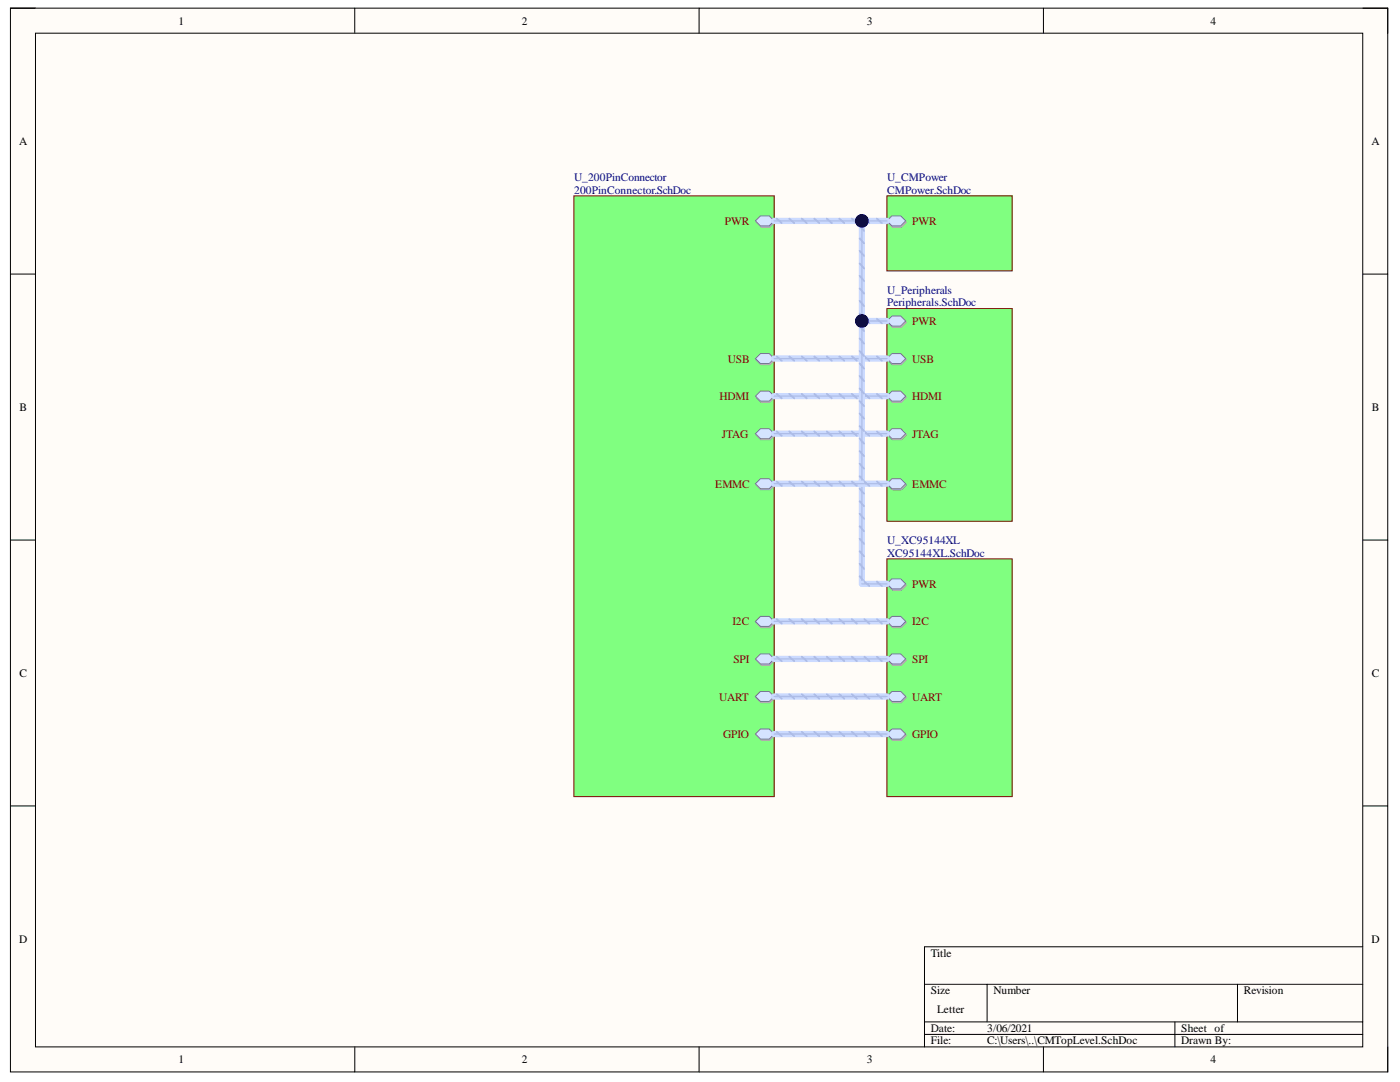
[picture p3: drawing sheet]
<svg xmlns="http://www.w3.org/2000/svg" width="279mm" height="216mm" viewBox="0 0 279 216" stroke-linecap="round" stroke-linejoin="round" font-family="sans-serif">
<path d="M2.1 1.6h274.9v212.3h-274.9z" fill-rule="evenodd" fill="#fffcf8"/>
<path d="M2.1 1.6h274.9v212.3h-274.9z" fill="none" stroke="#000" stroke-width=".2"/>
<path d="M7.1 6.6h264.9v202.3h-264.9z" fill-rule="evenodd" fill="#fffcf8"/>
<g fill="none" stroke="#000" stroke-width=".2">
<path d="M2.1 1.6h5M7.1 6.6h264.9v202.3h-264.9zM70.8 1.6v5M139.5 1.6v5M208.2 1.6v5M272 1.6h5v5M2.1 54.7h5M272 54.7h5M2.1 107.8h5M272 107.8h5M2.1 160.8h5M272 160.8h5"/>
<path d="M184.5 196.4h87.5M197 196.4v7.5M247 196.4v7.5M272 188.9h-87.5v20M70.8 208.9v5M139.5 208.9v5M184.5 203.9h87.5M184.5 206.4h87.5M208.2 208.9v5M234.5 203.9v5M277 208.9v5"/>
</g>
<path d="M177 39.1h25v15h-25z" fill-rule="evenodd" fill="#80ff80"/>
<path d="M177 39.1h25v15h-25z" fill="none" stroke="#800000" stroke-width=".2"/>
<path d="M177.1 44.3l1-1h1.8l1 1-1 1h-1.8z" fill-rule="evenodd" fill="#bac0ca"/>
<path d="M177.1 44.3l1-1h1.8l1 1-1 1h-1.8z" fill="none" stroke="#a6acb6" stroke-width=".2"/>
<path d="M178 43.1h1.8l.9 1-.9 1h-1.8l-1-1z" fill-rule="evenodd" fill="#d5e4ff"/>
<path d="M178 43.1h1.8l.9 1-.9 1h-1.8l-1-1z" fill="none" stroke="#71809b" stroke-width=".2"/>
<path d="M177 61.6h25v42.4h-25z" fill-rule="evenodd" fill="#80ff80"/>
<path d="M177 61.6h25v42.4h-25z" fill="none" stroke="#800000" stroke-width=".2"/>
<path d="M178.1 70.8h1.8l1 1-1 1h-1.8l-1-1z" fill-rule="evenodd" fill="#bac0ca"/>
<path d="M178.1 70.8h1.8l1 1-1 1h-1.8l-1-1z" fill="none" stroke="#a6acb6" stroke-width=".2"/>
<path d="M177 71.5l1-.9h1.8l.9 .9-.9 1h-1.8z" fill-rule="evenodd" fill="#d5e4ff"/>
<path d="M177 71.5l1-.9h1.8l.9 .9-.9 1h-1.8z" fill="none" stroke="#71809b" stroke-width=".2"/>
<path d="M177.1 79.3l1-1h1.8l1 1-1 1h-1.8z" fill-rule="evenodd" fill="#bac0ca"/>
<path d="M177.1 79.3l1-1h1.8l1 1-1 1h-1.8z" fill="none" stroke="#a6acb6" stroke-width=".2"/>
<path d="M178 78h1.8l.9 1-.9 1h-1.8l-1-1z" fill-rule="evenodd" fill="#d5e4ff"/>
<path d="M178 78h1.8l.9 1-.9 1h-1.8l-1-1z" fill="none" stroke="#71809b" stroke-width=".2"/>
<path d="M178.1 85.8h1.8l1 1-1 1h-1.8l-1-1z" fill-rule="evenodd" fill="#bac0ca"/>
<path d="M178.1 85.8h1.8l1 1-1 1h-1.8l-1-1z" fill="none" stroke="#a6acb6" stroke-width=".2"/>
<path d="M178 85.5h1.8l.9 1-.9 1h-1.8l-1-1z" fill-rule="evenodd" fill="#d5e4ff"/>
<path d="M178 85.5h1.8l.9 1-.9 1h-1.8l-1-1z" fill="none" stroke="#71809b" stroke-width=".2"/>
<path d="M178.1 63.3h1.8l1 1-1 1h-1.8l-1-1z" fill-rule="evenodd" fill="#bac0ca"/>
<path d="M178.1 63.3h1.8l1 1-1 1h-1.8l-1-1z" fill="none" stroke="#a6acb6" stroke-width=".2"/>
<path d="M177 64.1l1-1h1.8l.9 1-.9 1h-1.8z" fill-rule="evenodd" fill="#d5e4ff"/>
<path d="M177 64.1l1-1h1.8l.9 1-.9 1h-1.8z" fill="none" stroke="#71809b" stroke-width=".2"/>
<path d="M177.1 96.8l1-1h1.8l1 1-1 1h-1.8z" fill-rule="evenodd" fill="#bac0ca"/>
<path d="M177.1 96.8l1-1h1.8l1 1-1 1h-1.8z" fill="none" stroke="#a6acb6" stroke-width=".2"/>
<path d="M178 95.5h1.8l.9 1-.9 1h-1.8l-1-1z" fill-rule="evenodd" fill="#d5e4ff"/>
<path d="M178 95.5h1.8l.9 1-.9 1h-1.8l-1-1z" fill="none" stroke="#71809b" stroke-width=".2"/>
<path d="M114.5 39.1h40v119.9h-40z" fill-rule="evenodd" fill="#80ff80"/>
<path d="M114.5 39.1h40v119.9h-40z" fill="none" stroke="#800000" stroke-width=".2"/>
<path d="M150.9 44.3l1-1h1.7l1 1-1 1h-1.7z" fill-rule="evenodd" fill="#bac0ca"/>
<path d="M150.9 44.3l1-1h1.7l1 1-1 1h-1.7z" fill="none" stroke="#a6acb6" stroke-width=".2"/>
<path d="M150.8 44.1l1-1h1.7l1 1-1 1h-1.7z" fill-rule="evenodd" fill="#d5e4ff"/>
<path d="M150.8 44.1l1-1h1.7l1 1-1 1h-1.7z" fill="none" stroke="#71809b" stroke-width=".2"/>
<path d="M151.9 70.8h1.7l1 1-1 1h-1.7l-1-1z" fill-rule="evenodd" fill="#bac0ca"/>
<path d="M151.9 70.8h1.7l1 1-1 1h-1.7l-1-1z" fill="none" stroke="#a6acb6" stroke-width=".2"/>
<path d="M150.8 71.5l1-1h1.7l1 1-1 1h-1.7z" fill-rule="evenodd" fill="#d5e4ff"/>
<path d="M150.8 71.5l1-1h1.7l1 1-1 1h-1.7z" fill="none" stroke="#71809b" stroke-width=".2"/>
<path d="M150.9 79.3l1-1h1.7l1 1-1 1h-1.7z" fill-rule="evenodd" fill="#bac0ca"/>
<path d="M150.9 79.3l1-1h1.7l1 1-1 1h-1.7z" fill="none" stroke="#a6acb6" stroke-width=".2"/>
<path d="M150.8 79l1-1h1.7l1 1-1 1h-1.7z" fill-rule="evenodd" fill="#d5e4ff"/>
<path d="M150.8 79l1-1h1.7l1 1-1 1h-1.7z" fill="none" stroke="#71809b" stroke-width=".2"/>
<path d="M150.9 86.8l1-1h1.7l1 1-1 1h-1.7z" fill-rule="evenodd" fill="#bac0ca"/>
<path d="M150.9 86.8l1-1h1.7l1 1-1 1h-1.7z" fill="none" stroke="#a6acb6" stroke-width=".2"/>
<path d="M150.8 86.5l1-1h1.7l1 1-1 1h-1.7z" fill-rule="evenodd" fill="#d5e4ff"/>
<path d="M150.8 86.5l1-1h1.7l1 1-1 1h-1.7z" fill="none" stroke="#71809b" stroke-width=".2"/>
<path d="M150.9 124.2l1-1h1.7l1 1-1 1h-1.7z" fill-rule="evenodd" fill="#bac0ca"/>
<path d="M150.9 124.2l1-1h1.7l1 1-1 1h-1.7z" fill="none" stroke="#a6acb6" stroke-width=".2"/>
<path d="M150.8 124l1-1h1.7l1 1-1 1h-1.7z" fill-rule="evenodd" fill="#d5e4ff"/>
<path d="M150.8 124l1-1h1.7l1 1-1 1h-1.7z" fill="none" stroke="#71809b" stroke-width=".2"/>
<path d="M150.9 131.7l1-1h1.7l1 1-1 1h-1.7z" fill-rule="evenodd" fill="#bac0ca"/>
<path d="M150.9 131.7l1-1h1.7l1 1-1 1h-1.7z" fill="none" stroke="#a6acb6" stroke-width=".2"/>
<path d="M150.8 131.5l1-1h1.7l1 1-1 1h-1.7z" fill-rule="evenodd" fill="#d5e4ff"/>
<path d="M150.8 131.5l1-1h1.7l1 1-1 1h-1.7z" fill="none" stroke="#71809b" stroke-width=".2"/>
<path d="M150.9 139.2l1-1h1.7l1 1-1 1h-1.7z" fill-rule="evenodd" fill="#bac0ca"/>
<path d="M150.9 139.2l1-1h1.7l1 1-1 1h-1.7z" fill="none" stroke="#a6acb6" stroke-width=".2"/>
<path d="M150.8 139l1-1h1.7l1 1-1 1h-1.7z" fill-rule="evenodd" fill="#d5e4ff"/>
<path d="M150.8 139l1-1h1.7l1 1-1 1h-1.7z" fill="none" stroke="#71809b" stroke-width=".2"/>
<path d="M150.9 146.7l1-1h1.7l1 1-1 1h-1.7z" fill-rule="evenodd" fill="#bac0ca"/>
<path d="M150.9 146.7l1-1h1.7l1 1-1 1h-1.7z" fill="none" stroke="#a6acb6" stroke-width=".2"/>
<path d="M150.8 146.5l1-1h1.7l1 1-1 1h-1.7z" fill-rule="evenodd" fill="#d5e4ff"/>
<path d="M150.8 146.5l1-1h1.7l1 1-1 1h-1.7z" fill="none" stroke="#71809b" stroke-width=".2"/>
<path d="M150.9 96.8l1-1h1.7l1 1-1 1h-1.7z" fill-rule="evenodd" fill="#bac0ca"/>
<path d="M150.9 96.8l1-1h1.7l1 1-1 1h-1.7z" fill="none" stroke="#a6acb6" stroke-width=".2"/>
<path d="M150.8 96.5l1-1h1.7l1 1-1 1h-1.7z" fill-rule="evenodd" fill="#d5e4ff"/>
<path d="M150.8 96.5l1-1h1.7l1 1-1 1h-1.7z" fill="none" stroke="#71809b" stroke-width=".2"/>
<path d="M154.5 44.1h22.5" fill="none" stroke="#cbdaff" stroke-width="1.2"/>
<path d="M155 43.6l1 .9M157.5 43.6l1 .9M160 43.6l1 .9M162.5 43.6l1 .9M165 43.6l1 .9M167.5 43.6l1 .9M170 43.6l1 .9" fill="none" stroke="#adbce7" stroke-width=".38"/>
<path d="M154.5 44.1h22.5" fill="none" stroke="#adbce7" stroke-width=".25"/>
<path d="M172.5 43.6l1 .9M175 43.6l1 .9" fill="none" stroke="#adbce7" stroke-width=".37"/>
<circle cx="172" cy="44.1" r="1.25" fill="#000080"/>
<circle cx="172" cy="44.1" r="1.25" fill="none" stroke="#000080" stroke-width=".2"/>
<path d="M172 44.1v20h5M154.5 79h22.5M154.5 71.5h22.5M154.5 86.5h22.5" fill="none" stroke="#cbdaff" stroke-width="1.2"/>
<g fill="none" stroke="#adbce7" stroke-width=".38">
<path d="M171.6 57.6l.8 1M171.6 55.1l.8 1M171.6 52.6l.8 1M171.6 50.1l.8 1M171.6 47.6l.8 1M171.6 45.1l.8 1M155 78.6l1 .9M155 71.1l1 .9M157.5 78.6l1 .9M157.5 71.1l1 .9M160 78.6l1 .9M160 71.1l1 .9"/>
<path d="M162.5 78.6l1 .9M162.5 71.1l1 .9M165 78.6l1 .9M165 71.1l1 .9M167.5 78.6l1 .9M167.5 71.1l1 .9M170 78.6l1 .9M170 71.1l1 .9M171.6 62.6l.8 1M171.6 60.1l.8 1M155 86.1l1 .9M157.5 86.1l1 .9"/>
<path d="M160 86.1l1 .9M162.5 86.1l1 .9M165 86.1l1 .9M167.5 86.1l1 .9M170 86.1l1 .9"/>
</g>
<path d="M172.5 78.6l1 .9M172.5 71.1l1 .9M172.5 63.6l1 .9M175 78.6l1 .9M175 71.1l1 .9M175 63.6l1 .9M172.5 86.1l1 .9M175 86.1l1 .9" fill="none" stroke="#adbce7" stroke-width=".37"/>
<path d="M172 44.1v20M154.5 79h22.5M154.5 71.5h22.5M172 64.1h5M154.5 86.5h22.5" fill="none" stroke="#adbce7" stroke-width=".25"/>
<circle cx="172" cy="44.1" r="1.25" fill="#000080"/>
<circle cx="172" cy="44.1" r="1.25" fill="none" stroke="#000080" stroke-width=".2"/>
<circle cx="172" cy="64.1" r="1.25" fill="#000080"/>
<circle cx="172" cy="64.1" r="1.25" fill="none" stroke="#000080" stroke-width=".2"/>
<path d="M177 111.5h25v47.5h-25z" fill-rule="evenodd" fill="#80ff80"/>
<path d="M177 111.5h25v47.5h-25z" fill="none" stroke="#800000" stroke-width=".2"/>
<path d="M178.1 115.8h1.8l1 1-1 .9h-1.8l-1-.9z" fill-rule="evenodd" fill="#bac0ca"/>
<path d="M178.1 115.8h1.8l1 1-1 .9h-1.8l-1-.9z" fill="none" stroke="#a6acb6" stroke-width=".2"/>
<path d="M178 115.5h1.8l.9 1-.9 1h-1.8l-1-1z" fill-rule="evenodd" fill="#d5e4ff"/>
<path d="M178 115.5h1.8l.9 1-.9 1h-1.8l-1-1z" fill="none" stroke="#71809b" stroke-width=".2"/>
<path d="M178.1 123.2h1.8l1 1-1 1h-1.8l-1-1z" fill-rule="evenodd" fill="#bac0ca"/>
<path d="M178.1 123.2h1.8l1 1-1 1h-1.8l-1-1z" fill="none" stroke="#a6acb6" stroke-width=".2"/>
<path d="M177 124l1-1h1.8l.9 1-.9 1h-1.8z" fill-rule="evenodd" fill="#d5e4ff"/>
<path d="M177 124l1-1h1.8l.9 1-.9 1h-1.8z" fill="none" stroke="#71809b" stroke-width=".2"/>
<path d="M177.1 139.2l1-1h1.8l1 1-1 1h-1.8z" fill-rule="evenodd" fill="#bac0ca"/>
<path d="M177.1 139.2l1-1h1.8l1 1-1 1h-1.8z" fill="none" stroke="#a6acb6" stroke-width=".2"/>
<path d="M178 138h1.8l.9 1-.9 1h-1.8l-1-1z" fill-rule="evenodd" fill="#d5e4ff"/>
<path d="M178 138h1.8l.9 1-.9 1h-1.8l-1-1z" fill="none" stroke="#71809b" stroke-width=".2"/>
<path d="M177.1 131.7l1-1h1.8l1 1-1 1h-1.8z" fill-rule="evenodd" fill="#bac0ca"/>
<path d="M177.1 131.7l1-1h1.8l1 1-1 1h-1.8z" fill="none" stroke="#a6acb6" stroke-width=".2"/>
<path d="M177 131.5l1-1h1.8l.9 1-.9 1h-1.8z" fill-rule="evenodd" fill="#d5e4ff"/>
<path d="M177 131.5l1-1h1.8l.9 1-.9 1h-1.8z" fill="none" stroke="#71809b" stroke-width=".2"/>
<path d="M178.1 145.7h1.8l1 1-1 1h-1.8l-1-1z" fill-rule="evenodd" fill="#bac0ca"/>
<path d="M178.1 145.7h1.8l1 1-1 1h-1.8l-1-1z" fill="none" stroke="#a6acb6" stroke-width=".2"/>
<path d="M178 145.5h1.8l.9 1-.9 1h-1.8l-1-1z" fill-rule="evenodd" fill="#d5e4ff"/>
<path d="M178 145.5h1.8l.9 1-.9 1h-1.8l-1-1z" fill="none" stroke="#71809b" stroke-width=".2"/>
<path d="M172 64.1v52.4h5" fill="none" stroke="#cbdaff" stroke-width="1.2"/>
<g fill="none" stroke="#adbce7" stroke-width=".38">
<path d="M171.6 77.5l.8 1M171.6 75l.8 1M171.6 72.5l.8 1M171.6 70l.8 1M171.6 67.6l.8 .9M171.6 65.1l.8 1M171.6 97.5l.8 1M171.6 95l.8 1M171.6 92.5l.8 1M171.6 90l.8 1M171.6 87.5l.8 1M171.6 85l.8 1"/>
<path d="M171.6 82.5l.8 1M171.6 80l.8 1M171.6 115l.8 1M171.6 112.5l.8 1M171.6 110l.8 1M171.6 107.5l.8 1M171.6 105l.8 1M171.6 102.5l.8 1M171.6 100l.8 1"/>
</g>
<path d="M172 64.1v52.4M172 116.5h5" fill="none" stroke="#adbce7" stroke-width=".25"/>
<path d="M172.5 116.1l1 .8M175 116.1l1 .8" fill="none" stroke="#adbce7" stroke-width=".37"/>
<circle cx="172" cy="64.1" r="1.25" fill="#000080"/>
<circle cx="172" cy="64.1" r="1.25" fill="none" stroke="#000080" stroke-width=".2"/>
<path d="M154.5 96.5h22.5M154.5 124h22.5M154.5 139h22.5M154.5 131.5h22.5M154.5 146.5h22.5" fill="none" stroke="#cbdaff" stroke-width="1.2"/>
<g fill="none" stroke="#adbce7" stroke-width=".38">
<path d="M155 96.1l1 .9M157.5 96.1l1 .9M160 96.1l1 .9M162.5 96.1l1 .9M165 96.1l1 .9M167.5 96.1l1 .9M170 96.1l1 .9M155 123.6l1 .8M155 138.5l1 .9M155 131l1 .9M157.5 123.6l1 .8M157.5 138.5l1 .9"/>
<path d="M157.5 131l1 .9M160 123.6l1 .8M160 138.5l1 .9M160 131l1 .9M162.5 123.6l1 .8M162.5 138.5l1 .9M162.5 131l1 .9M165 123.6l1 .8M165 138.5l1 .9M165 131l1 .9M167.5 123.6l1 .8M167.5 138.5l1 .9"/>
<path d="M167.5 131l1 .9M170 123.6l1 .8M170 138.5l1 .9M170 131l1 .9M155 146l1 .9M157.5 146l1 .9M160 146l1 .9M162.5 146l1 .9M165 146l1 .9M167.5 146l1 .9M170 146l1 .9"/>
</g>
<path d="M172.5 96.1l1 .9M175 96.1l1 .9M172.5 123.6l1 .8M172.5 138.5l1 .9M172.5 131l1 .9M175 123.6l1 .8M175 138.5l1 .9M175 131l1 .9M172.5 146l1 .9M175 146l1 .9" fill="none" stroke="#adbce7" stroke-width=".37"/>
<path d="M154.5 96.5h22.5M154.5 124h22.5M154.5 139h22.5M154.5 131.5h22.5M154.5 146.5h22.5" fill="none" stroke="#adbce7" stroke-width=".25"/>
<g font-size="2.3">
<text x="35.6" y="4.9">1</text>
<text x="104.2" y="4.9">2</text>
<text x="173" y="4.9">3</text>
<text x="241.6" y="4.9">4</text>
<text x="3.8" y="28.9">A</text>
<text x="273.7" y="28.9">A</text>
<text x="3.9" y="82">B</text>
<text x="273.8" y="82">B</text>
<text x="3.9" y="135">C</text>
<text x="273.8" y="135">C</text>
<text x="3.8" y="188.1">D</text>
<text x="185.8" y="190.9">Title</text>
<text x="273.7" y="188.1">D</text>
<text x="185.8" y="198.4">Size</text>
<text x="187" y="202.1">Letter</text>
<text x="198.3" y="198.4">Number</text>
<text x="248.3" y="198.4">Revision</text>
<text x="185.8" y="205.9">Date:</text>
<text x="185.8" y="208.4">File:</text>
<text x="197" y="205.9">3/06/2021</text>
<text x="197" y="208.4">C:\Users\..\CMTopLevel.SchDoc</text>
<text x="235.7" y="205.9">Sheet of</text>
<text x="235.7" y="208.4">Drawn By:</text>
<text x="35.6" y="212.2">1</text>
<text x="104.2" y="212.2">2</text>
<text x="173" y="212.2">3</text>
<text x="241.6" y="212.2">4</text>
</g>
<g font-size="2.3" fill="#000080">
<text x="114.6" y="36.1">U_200PinConnector</text>
<text x="114.6" y="38.6">200PinConnector.SchDoc</text>
<text x="177.1" y="36.1">U_CMPower</text>
<text x="177.1" y="38.6">CMPower.SchDoc</text>
<text x="177.1" y="58.6">U_Peripherals</text>
<text x="177.1" y="61.1">Peripherals.SchDoc</text>
<text x="177.1" y="108.5">U_XC95144XL</text>
<text x="177.1" y="111">XC95144XL.SchDoc</text>
</g>
<g font-size="2.3" fill="#800000">
<text x="144.7" y="44.9">PWR</text>
<text x="182" y="44.9">PWR</text>
<text x="182" y="64.8">PWR</text>
<text x="145.3" y="72.3">USB</text>
<text x="182" y="72.3">USB</text>
<text x="143.6" y="79.8">HDMI</text>
<text x="182" y="79.8">HDMI</text>
<text x="144.1" y="87.3">JTAG</text>
<text x="182" y="87.3">JTAG</text>
<text x="142.7" y="97.3">EMMC</text>
<text x="182" y="97.3">EMMC</text>
<text x="182" y="117.3">PWR</text>
<text x="146.2" y="124.7">I2C</text>
<text x="182" y="124.7">I2C</text>
<text x="146.4" y="132.3">SPI</text>
<text x="182" y="132.3">SPI</text>
<text x="143.5" y="139.8">UART</text>
<text x="182" y="139.8">UART</text>
<text x="144.3" y="147.2">GPIO</text>
<text x="182" y="147.2">GPIO</text>
</g>
</svg>
